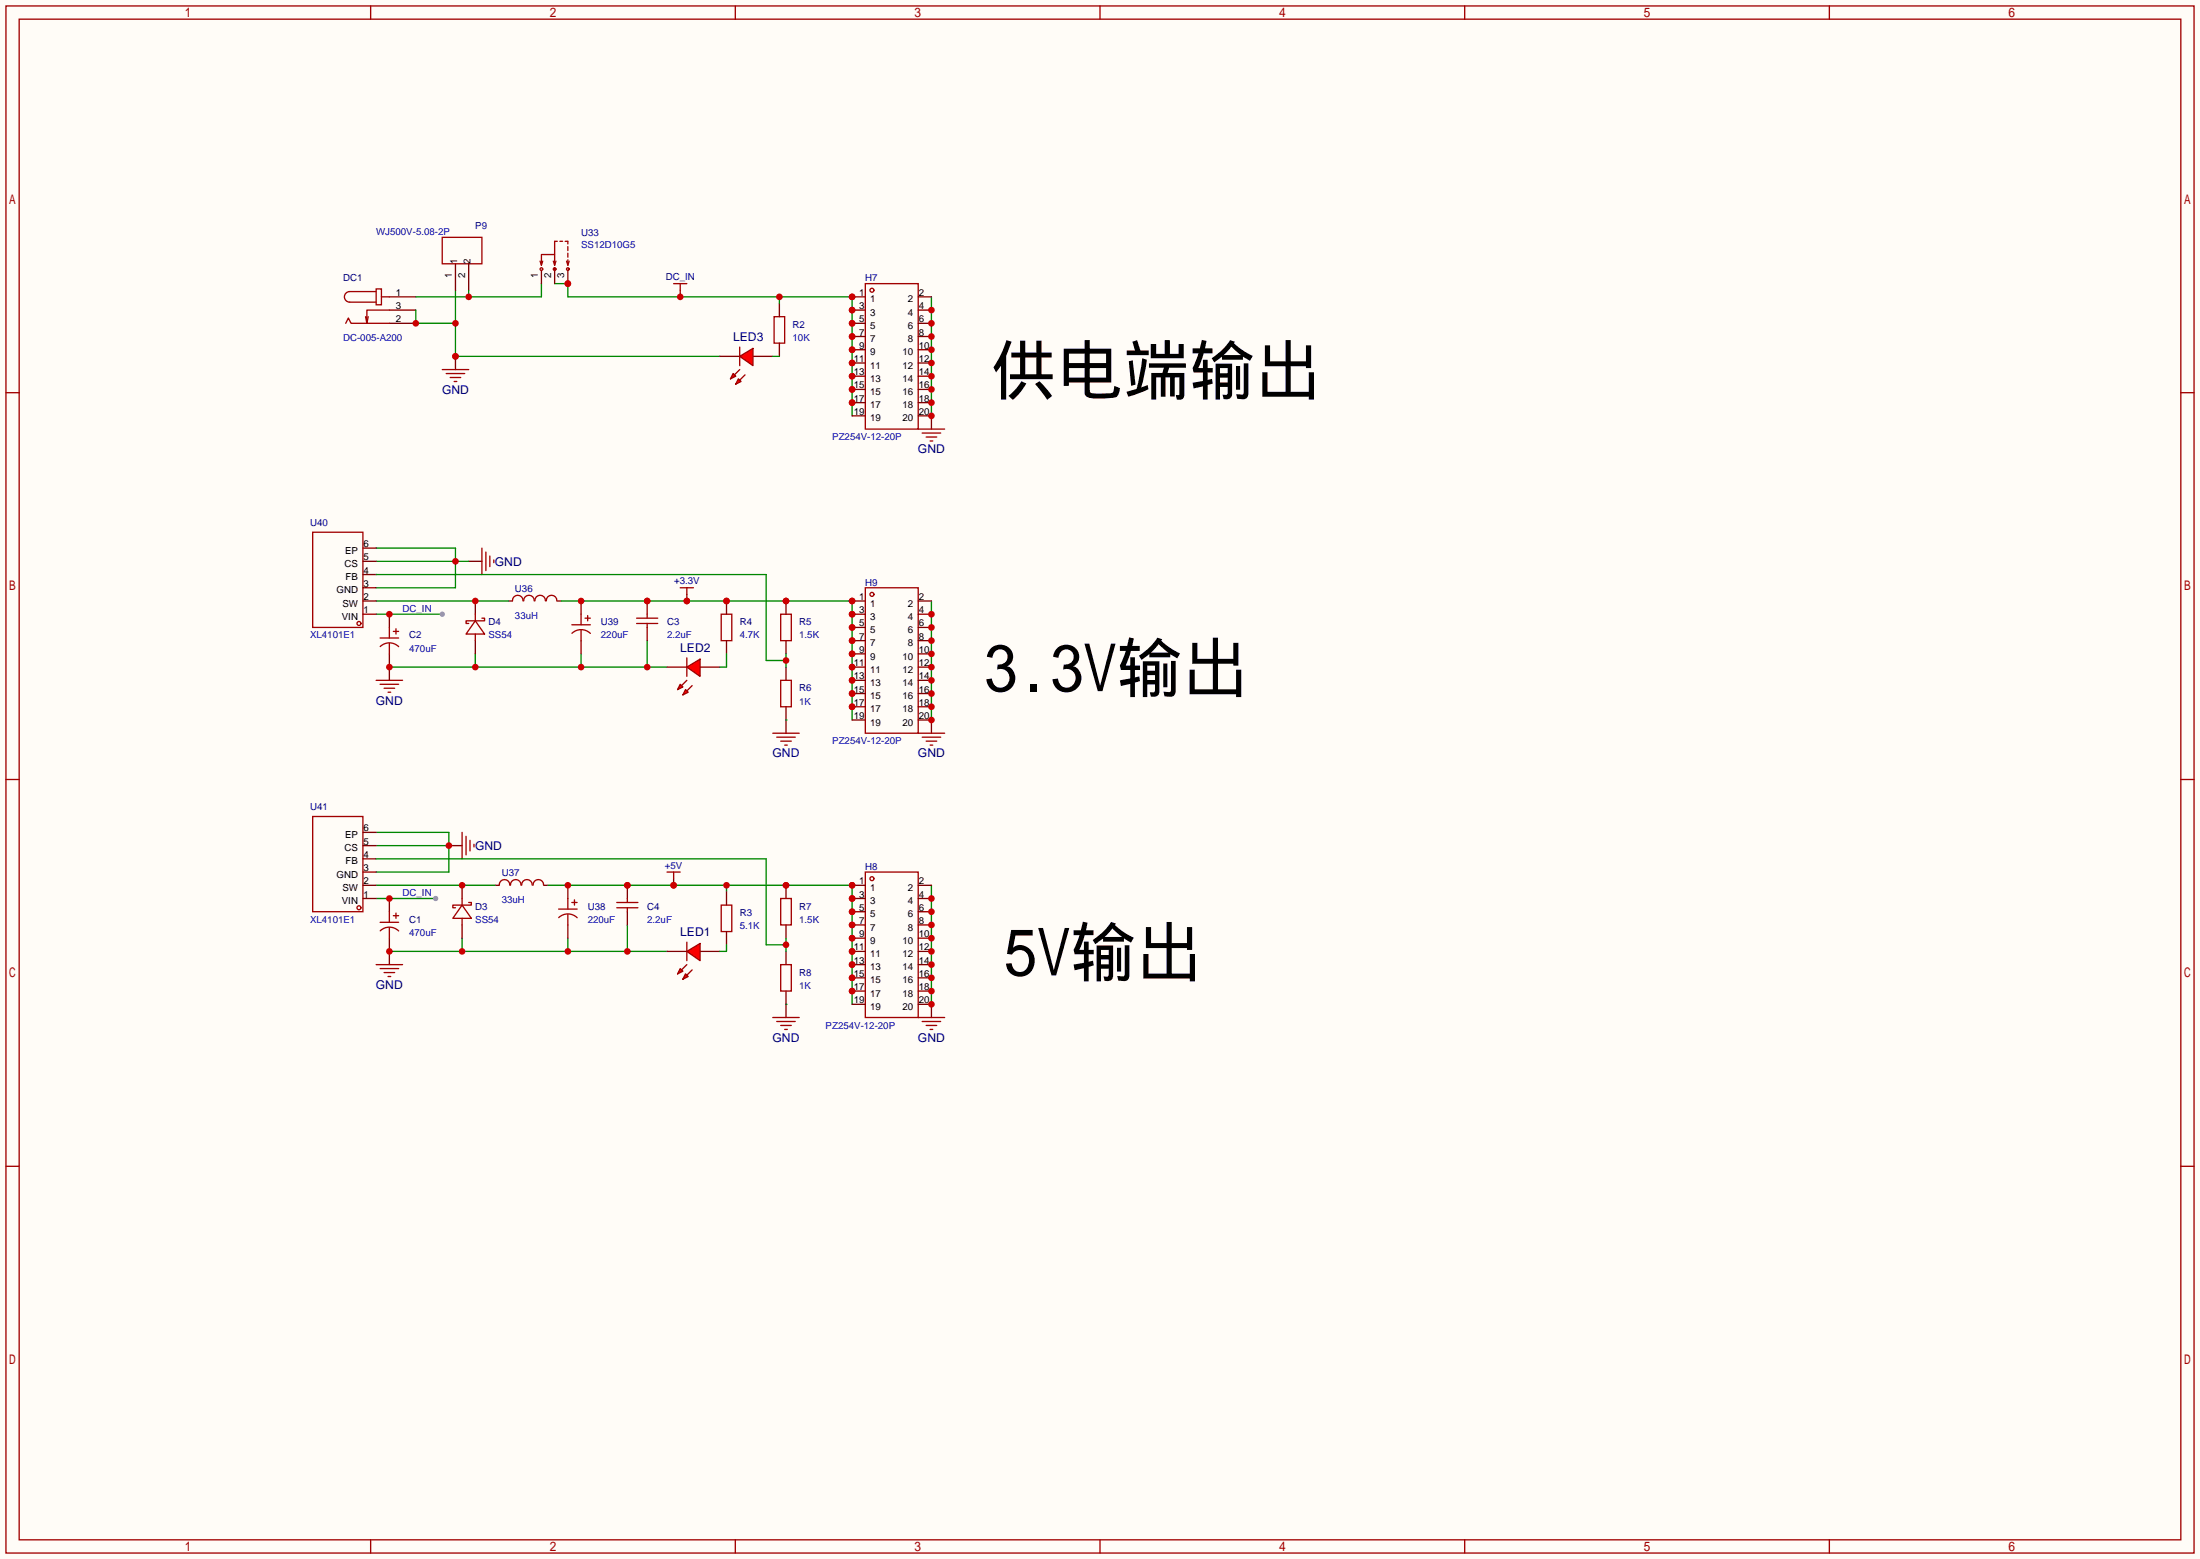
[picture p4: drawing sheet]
<svg xmlns="http://www.w3.org/2000/svg" width="423mm" height="299mm" viewBox="0 0 423 299" stroke-linecap="round" stroke-linejoin="round" font-family="sans-serif">
<path d="M0 0h422.7v299.5h-422.7z" fill="#fffcf7"/>
<g fill="none" stroke="#a10000" stroke-width=".25">
<path d="M1.1 1.1h420.4v297.2h-420.4zM3.7 3.7h415.3v292.1h-415.3zM71.2 1.1v2.6M141.3 1.1v2.6M211.3 1.1v2.6M281.4 1.1v2.6M351.5 1.1v2.6M72.3 55.5h1v3h-1zM72.3 56h-5.1a1.02 1.02 0 0 0-1 1 1.02 1.02 0 0 0 1 1h5.1M73.3 57h1.5M74.8 59.6h-4.3v2.5l-.3-1.3M1.1 75.4h2.6"/>
<path d="M66.4 62.1l.5-1 .5 1h7.4M70.7 60.8l-.2 1.3M419 75.4h2.5M1.1 149.7h2.6M419 149.7h2.5M1.1 224h2.6M419 224h2.5M71.2 295.8v2.5M141.3 295.8v2.5M211.3 295.8v2.5M281.4 295.8v2.5M351.5 295.8v2.5"/>
</g>
<path d="M74.8 59.6h5.1M74.8 57h5.1M74.8 62.1h5.1" fill="none" stroke="#870000" stroke-width=".25"/>
<path d="M79.9 59.6v2.5h7.6M87.5 55.8v12.7h50.8" fill="none" stroke="#008700" stroke-width=".25"/>
<g fill="#c00">
<circle cx="79.9" cy="62.1" r=".63"/>
<circle cx="87.5" cy="62.1" r=".63"/>
<circle cx="87.5" cy="68.5" r=".63"/>
</g>
<path d="M87.5 68.5v2.5" fill="none" stroke="#870000" stroke-width=".25"/>
<circle cx="87.5" cy="68.5" r=".63" fill="#c00"/>
<path d="M129.4 54.5h2.6M130.7 54.5v1.3M85 71h5M85.7 71.8h3.6M86.5 72.5h2M87.2 73.3h.6M142.1 66.7v3.5M148.7 60.8h2v5.1h-2z" fill="none" stroke="#a10000" stroke-width=".25"/>
<path d="M130.7 55.8v1.2M149.7 58.3v2.5M138.3 68.5h3.8M144.7 68.5h3.8M149.7 65.9v2.6" fill="none" stroke="#870000" stroke-width=".25"/>
<g fill="#f00" stroke="#a10000" stroke-width=".25">
<path d="M142.1 68.5l2.6-1.6v3.3z"/>
<path d="M141.9 72.8l.5 .5-1 .5z"/>
<path d="M140.8 71.8l.6 .5-1.1 .5z"/>
</g>
<path d="M85 45.6h7.6v5.1h-7.6zM142.1 71l-1 1M143.1 72l-1 1M176.4 82.4h5.1M177.2 83.2h3.5M177.9 83.9h2.1M178.7 84.7h.5" fill="none" stroke="#a10000" stroke-width=".25"/>
<path d="M90 55.8v1.2M104 54.5v2.5h-24.1M178.9 57v22.9M148.5 68.5h1.2" fill="none" stroke="#008700" stroke-width=".25"/>
<path d="M87.5 50.7v5.1M90 50.7v5.1M178.9 79.9v2.5" fill="none" stroke="#870000" stroke-width=".25"/>
<circle cx="90" cy="57" r=".63" fill="#c00"/>
<path d="M106.6 54.5h2.5v2.5h54.6v22.9M149.7 57v1.3" fill="none" stroke="#008700" stroke-width=".25"/>
<g fill="#c00">
<circle cx="163.7" cy="57" r=".63"/>
<circle cx="149.7" cy="57" r=".63"/>
<circle cx="130.7" cy="57" r=".63"/>
<circle cx="109.1" cy="54.5" r=".63"/>
<circle cx="163.7" cy="59.6" r=".63"/>
<circle cx="163.7" cy="62.1" r=".63"/>
<circle cx="163.7" cy="64.6" r=".63"/>
<circle cx="163.7" cy="67.2" r=".63"/>
<circle cx="163.7" cy="69.7" r=".63"/>
<circle cx="163.7" cy="72.3" r=".63"/>
<circle cx="163.7" cy="74.8" r=".63"/>
<circle cx="163.7" cy="77.3" r=".63"/>
</g>
<path d="M106.6 46.4v2.5" fill="none" stroke="#a10000" stroke-width=".25"/>
<path d="M104 51.9v2.6M106.6 51.4v3.1M109.1 51.9v2.6" fill="none" stroke="#870000" stroke-width=".25"/>
<circle cx="109.1" cy="54.5" r=".63" fill="#c00"/>
<g fill="none" stroke="#a10000" stroke-width=".25">
<path d="M103.8 50.2l.2 .7M104 50.9v-2h2.6v2M104.3 50.2l-.3 .7M106.3 50.2l.3 .7M106.6 46.4h.5M106.8 50.2l-.2 .7M107.6 46.4h.5M108.6 46.4h.5v.5M108.8 50.2l.3 .7M109.1 47.4v.7M109.1 48.6v.8M109.1 49.9v1"/>
<path d="M109.3 50.2l-.2 .7M88.8 159.9v5.1M89.5 160.7v3.5M90.3 161.4v2M91.1 162.2v.5"/>
<circle cx="104" cy="51.7" r=".25"/>
<circle cx="106.6" cy="51.7" r=".25"/>
<circle cx="109.1" cy="51.7" r=".25"/>
</g>
<path d="M86.2 162.4h2.6" fill="none" stroke="#870000" stroke-width=".25"/>
<path d="M72.3 159.9h13.9v7.6h-13.9M72.3 162.4h13.9" fill="none" stroke="#008700" stroke-width=".25"/>
<circle cx="86.2" cy="162.4" r=".63" fill="#c00"/>
<path d="M90 107.8h2.6" fill="none" stroke="#870000" stroke-width=".25"/>
<path d="M92.6 105.3v5.1M93.3 106v3.6M94.1 106.8v2M94.9 107.6v.5" fill="none" stroke="#a10000" stroke-width=".25"/>
<path d="M72.3 107.8h17.7M72.3 105.3h15.2v7.6h-15.2" fill="none" stroke="#008700" stroke-width=".25"/>
<circle cx="87.5" cy="107.8" r=".63" fill="#c00"/>
<path d="M73 122.6h3.6M73.1 124.2a2.54 2.54 0 0 1 3.5 0M74.8 120.5v2.1M74.8 123.6v2M75.6 121.3h1M76.1 120.8v1M73 177.2h3.6M73.1 178.8a2.54 2.54 0 0 1 3.5 0M74.8 175.1v2.1M74.8 178.2v2M75.6 175.9h1M76.1 175.4v1" fill="none" stroke="#a10000" stroke-width=".25"/>
<path d="M74.8 118v2.5M74.8 125.6v2.5M74.8 172.6v2.5M74.8 180.2v2.6" fill="none" stroke="#870000" stroke-width=".25"/>
<path d="M72.3 172.6h11.4" fill="none" stroke="#008700" stroke-width=".25"/>
<circle cx="74.8" cy="172.6" r=".63" fill="#c00"/>
<circle cx="83.7" cy="172.6" r=".51" fill="#999"/>
<path d="M72.3 118h12.7" fill="none" stroke="#008700" stroke-width=".25"/>
<circle cx="74.8" cy="118" r=".63" fill="#c00"/>
<circle cx="85" cy="118" r=".51" fill="#999"/>
<path d="M74.8 128.1v2.6M74.8 182.8v2.5" fill="none" stroke="#870000" stroke-width=".25"/>
<path d="M72.3 130.7h5M73 131.4h3.6M73.8 132.2h2M74.5 133h.6M72.3 185.3h5M73 186.1h3.6M73.8 186.8h2M74.5 187.6h.6" fill="none" stroke="#a10000" stroke-width=".25"/>
<path d="M120.5 177.7v5.1M74.8 182.8h53.3M88.8 180.2v2.6M109.1 180.2v2.6" fill="none" stroke="#008700" stroke-width=".25"/>
<g fill="#c00">
<circle cx="88.8" cy="182.8" r=".63"/>
<circle cx="74.8" cy="182.8" r=".63"/>
<circle cx="109.1" cy="182.8" r=".63"/>
<circle cx="120.5" cy="182.8" r=".63"/>
</g>
<path d="M74.8 128.1h53.3M91.3 125.6v2.5M111.6 125.6v2.5M124.3 123.1v5" fill="none" stroke="#008700" stroke-width=".25"/>
<g fill="#c00">
<circle cx="74.8" cy="128.1" r=".63"/>
<circle cx="91.3" cy="128.1" r=".63"/>
<circle cx="111.6" cy="128.1" r=".63"/>
<circle cx="124.3" cy="128.1" r=".63"/>
</g>
<g fill="none" stroke="#a10000" stroke-width=".25">
<path d="M98.5 115.4a1.01 1.01 0 0 1 1-1.1 1.01 1.01 0 0 1 1 1.1M100.6 115.4a1.01 1.01 0 0 1 1-1.1 1.01 1.01 0 0 1 1 1.1M102.8 115.4a1.01 1.01 0 0 1 1-1.1 1.01 1.01 0 0 1 1 1.1M105 115.4a1.01 1.01 0 0 1 1-1.1 1.01 1.01 0 0 1 1 1.1M95.9 170a1.01 1.01 0 0 1 1-1 1.01 1.01 0 0 1 1 1M98.1 170a1.01 1.01 0 0 1 1-1 1.01 1.01 0 0 1 1 1M100.2 170a1.01 1.01 0 0 1 1-1 1.01 1.01 0 0 1 1 1M102.4 170a1.01 1.01 0 0 1 1-1 1.01 1.01 0 0 1 1 1M107.3 174.6h3.6M107.3 176.3a2.54 2.54 0 0 1 3.6 0M109.1 172.6v2M109.1 175.6v2.1"/>
<path d="M109.9 173.4h1M110.4 172.8v1.1"/>
</g>
<path d="M97.7 115.4h.7M107.1 115.4h.7M95.1 170.1h.8M104.5 170.1h.8M109.1 170.1v2.5M109.1 177.7v2.5" fill="none" stroke="#870000" stroke-width=".25"/>
<path d="M105.3 170.1h58.4v22.8M139.6 170.1v1.2" fill="none" stroke="#008700" stroke-width=".25"/>
<g fill="#c00">
<circle cx="109.1" cy="170.1" r=".63"/>
<circle cx="120.5" cy="170.1" r=".63"/>
<circle cx="129.4" cy="170.1" r=".63"/>
<circle cx="139.6" cy="170.1" r=".63"/>
<circle cx="151" cy="170.1" r=".63"/>
<circle cx="163.7" cy="170.1" r=".63"/>
<circle cx="163.7" cy="172.6" r=".63"/>
<circle cx="163.7" cy="175.1" r=".63"/>
<circle cx="163.7" cy="177.7" r=".63"/>
<circle cx="163.7" cy="180.2" r=".63"/>
<circle cx="163.7" cy="182.8" r=".63"/>
<circle cx="163.7" cy="185.3" r=".63"/>
<circle cx="163.7" cy="187.8" r=".63"/>
<circle cx="163.7" cy="190.4" r=".63"/>
</g>
<path d="M111.6 118v2M112.4 118.7h1M112.9 118.2v1.1M109.9 120h3.5M109.9 121.7a2.54 2.54 0 0 1 3.5 0M111.6 121v2.1" fill="none" stroke="#a10000" stroke-width=".25"/>
<path d="M111.6 115.4v2.6M111.6 123.1v2.5" fill="none" stroke="#870000" stroke-width=".25"/>
<path d="M107.8 115.4h55.9v22.9" fill="none" stroke="#008700" stroke-width=".25"/>
<g fill="#c00">
<circle cx="111.6" cy="115.4" r=".63"/>
<circle cx="124.3" cy="115.4" r=".63"/>
<circle cx="132" cy="115.4" r=".63"/>
<circle cx="139.6" cy="115.4" r=".63"/>
<circle cx="151" cy="115.4" r=".63"/>
<circle cx="163.7" cy="115.4" r=".63"/>
<circle cx="163.7" cy="118" r=".63"/>
<circle cx="163.7" cy="120.5" r=".63"/>
<circle cx="163.7" cy="123.1" r=".63"/>
<circle cx="163.7" cy="125.6" r=".63"/>
<circle cx="163.7" cy="128.1" r=".63"/>
<circle cx="163.7" cy="130.7" r=".63"/>
<circle cx="163.7" cy="133.2" r=".63"/>
<circle cx="163.7" cy="135.8" r=".63"/>
</g>
<path d="M122.3 119.8h4.1M122.3 118.7h4.1" fill="none" stroke="#a10000" stroke-width=".25"/>
<path d="M124.3 115.4v2.6M124.3 120.5v2.6" fill="none" stroke="#870000" stroke-width=".25"/>
<circle cx="124.3" cy="115.4" r=".63" fill="#c00"/>
<path d="M124.3 118v.7M124.3 119.8v.7M118.5 174.4h4.1M118.5 173.4h4.1" fill="none" stroke="#a10000" stroke-width=".25"/>
<path d="M120.5 170.1v2.5M120.5 175.1v2.6" fill="none" stroke="#870000" stroke-width=".25"/>
<circle cx="120.5" cy="170.1" r=".63" fill="#c00"/>
<path d="M120.5 172.6v.8M120.5 174.4v.7" fill="none" stroke="#a10000" stroke-width=".25"/>
<path d="M129.4 168.8v1.3" fill="none" stroke="#870000" stroke-width=".25"/>
<circle cx="129.4" cy="170.1" r=".63" fill="#c00"/>
<path d="M128.1 167.5h2.6M129.4 167.5v1.3" fill="none" stroke="#a10000" stroke-width=".25"/>
<path d="M132 114.2v1.2" fill="none" stroke="#870000" stroke-width=".25"/>
<circle cx="132" cy="115.4" r=".63" fill="#c00"/>
<path d="M130.7 112.9h2.5M132 112.9v1.3M138.6 118h2v5.1h-2zM138.6 173.9h2v5h-2z" fill="none" stroke="#a10000" stroke-width=".25"/>
<path d="M139.6 115.4v2.6M139.6 171.3v2.6M139.6 178.9v2.6" fill="none" stroke="#870000" stroke-width=".25"/>
<circle cx="139.6" cy="115.4" r=".63" fill="#c00"/>
<path d="M139.6 123.1v2.5M128.1 182.8h3.9M134.5 182.8h3.8" fill="none" stroke="#870000" stroke-width=".25"/>
<path d="M132 181v3.5" fill="none" stroke="#a10000" stroke-width=".25"/>
<g fill="#f00" stroke="#a10000" stroke-width=".25">
<path d="M132 182.8l2.5-1.6v3.3z"/>
<path d="M131.7 187.1l.5 .5-1 .5z"/>
<path d="M130.7 186.1l.5 .5-1 .5z"/>
</g>
<path d="M132 126.4v3.5M132 185.3l-1.1 1M133 186.3l-1 1" fill="none" stroke="#a10000" stroke-width=".25"/>
<path d="M128.1 128.1h3.9M134.5 128.1h3.8" fill="none" stroke="#870000" stroke-width=".25"/>
<g fill="#f00" stroke="#a10000" stroke-width=".25">
<path d="M132 128.1l2.5-1.5v3.3z"/>
<path d="M131.7 132.5l.5 .5-1 .5z"/>
<path d="M130.7 131.4l.5 .6-1 .5z"/>
</g>
<g fill="none" stroke="#a10000" stroke-width=".25">
<path d="M91.3 119.3l1.8 2.5h-3.6zM91.3 118v1.3M92.6 118.7h.5v.6h-3.6v.5h.5M91.3 121.8v1.3M132 130.7l-1.1 1M133 131.7l-1 1M176.4 140.8h5.1M177.2 141.6h3.5M177.9 142.4h2.1M178.7 143.1h.5M88.8 173.9l1.8 2.5h-3.6zM88.8 172.6v1.3"/>
<path d="M88.8 176.4v1.3M90 173.4h.6v.5h-3.6v.5h.5M176.4 195.5h5.1M177.2 196.2h3.5M177.9 197h2.1M178.7 197.7h.5"/>
</g>
<path d="M178.9 115.4v22.9M139.6 125.6v2.5h-1.3M72.3 170.1h22.8M178.9 170.1v22.8M139.6 181.5v1.3h-1.3" fill="none" stroke="#008700" stroke-width=".25"/>
<path d="M91.3 115.4v2.6M91.3 123.1v2.5M178.9 138.3v2.5M88.8 170.1v2.5M88.8 177.7v2.5M178.9 192.9v2.6" fill="none" stroke="#870000" stroke-width=".25"/>
<circle cx="88.8" cy="170.1" r=".63" fill="#c00"/>
<path d="M72.3 115.4h25.4" fill="none" stroke="#008700" stroke-width=".25"/>
<circle cx="91.3" cy="115.4" r=".63" fill="#c00"/>
<g fill="none" stroke="#a10000" stroke-width=".25">
<path d="M60.1 102.2h9.6v18.3h-9.6zM150 118h2v5.1h-2z"/>
<circle cx="69" cy="119.8" r=".38"/>
</g>
<path d="M69.7 118h2.6M69.7 115.4h2.6M69.7 112.9h2.6M69.7 110.4h2.6M69.7 107.8h2.6M69.7 105.3h2.6M151 115.4v2.6" fill="none" stroke="#870000" stroke-width=".25"/>
<circle cx="151" cy="115.4" r=".63" fill="#c00"/>
<path d="M151 123.1v2.5M151 128.1v2.6M151 135.8v5" fill="none" stroke="#870000" stroke-width=".25"/>
<path d="M150 130.7h2v5.1h-2zM148.5 140.8h5M149.2 141.6h3.6M150 142.4h2M150.7 143.1h.6" fill="none" stroke="#a10000" stroke-width=".25"/>
<path d="M72.3 110.4h74.9v16.5h3.8M151 138.3h.1M151 125.6v2.5" fill="none" stroke="#008700" stroke-width=".25"/>
<circle cx="151" cy="126.9" r=".63" fill="#c00"/>
<g fill="none" stroke="#a10000" stroke-width=".25">
<path d="M60.1 156.8h9.6v18.3h-9.6zM150 172.6h2v5.1h-2z"/>
<circle cx="69" cy="174.4" r=".38"/>
</g>
<path d="M69.7 159.9h2.6M69.7 172.6h2.6M69.7 170.1h2.6M69.7 167.5h2.6M69.7 165h2.6M69.7 162.4h2.6M151 170.1v2.5" fill="none" stroke="#870000" stroke-width=".25"/>
<circle cx="151" cy="170.1" r=".63" fill="#c00"/>
<path d="M151 177.7v2.5M151 182.8v2.5M151 190.4v5.1" fill="none" stroke="#870000" stroke-width=".25"/>
<path d="M148.5 195.5h5M149.2 196.2h3.6M150 185.3h2v5.1h-2zM150 197h2M150.7 197.7h.6" fill="none" stroke="#a10000" stroke-width=".25"/>
<path d="M72.3 165h74.9v16.5h3.8M151 192.9h.1M151 180.2v2.6" fill="none" stroke="#008700" stroke-width=".25"/>
<circle cx="151" cy="181.5" r=".63" fill="#c00"/>
<g fill="none" stroke="#a10000" stroke-width=".25">
<path d="M166.2 112.9h10.2v27.9h-10.2z"/>
<circle cx="167.5" cy="114.2" r=".38"/>
</g>
<path d="M163.7 115.4h2.5" fill="none" stroke="#870000" stroke-width=".25"/>
<circle cx="163.7" cy="115.4" r=".63" fill="#c00"/>
<path d="M176.4 138.3h2.5" fill="none" stroke="#870000" stroke-width=".25"/>
<circle cx="178.9" cy="138.3" r=".63" fill="#c00"/>
<path d="M163.7 118h2.5" fill="none" stroke="#870000" stroke-width=".25"/>
<circle cx="163.7" cy="118" r=".63" fill="#c00"/>
<path d="M176.4 135.8h2.5" fill="none" stroke="#870000" stroke-width=".25"/>
<circle cx="178.9" cy="135.8" r=".63" fill="#c00"/>
<path d="M163.7 120.5h2.5" fill="none" stroke="#870000" stroke-width=".25"/>
<circle cx="163.7" cy="120.5" r=".63" fill="#c00"/>
<path d="M176.4 133.2h2.5" fill="none" stroke="#870000" stroke-width=".25"/>
<circle cx="178.9" cy="133.2" r=".63" fill="#c00"/>
<path d="M163.7 123.1h2.5" fill="none" stroke="#870000" stroke-width=".25"/>
<circle cx="163.7" cy="123.1" r=".63" fill="#c00"/>
<path d="M176.4 130.7h2.5" fill="none" stroke="#870000" stroke-width=".25"/>
<circle cx="178.9" cy="130.7" r=".63" fill="#c00"/>
<path d="M163.7 125.6h2.5" fill="none" stroke="#870000" stroke-width=".25"/>
<circle cx="163.7" cy="125.6" r=".63" fill="#c00"/>
<path d="M176.4 128.1h2.5" fill="none" stroke="#870000" stroke-width=".25"/>
<circle cx="178.9" cy="128.1" r=".63" fill="#c00"/>
<path d="M163.7 128.1h2.5" fill="none" stroke="#870000" stroke-width=".25"/>
<circle cx="163.7" cy="128.1" r=".63" fill="#c00"/>
<path d="M176.4 125.6h2.5" fill="none" stroke="#870000" stroke-width=".25"/>
<circle cx="178.9" cy="125.6" r=".63" fill="#c00"/>
<path d="M163.7 130.7h2.5" fill="none" stroke="#870000" stroke-width=".25"/>
<circle cx="163.7" cy="130.7" r=".63" fill="#c00"/>
<path d="M176.4 123.1h2.5" fill="none" stroke="#870000" stroke-width=".25"/>
<circle cx="178.9" cy="123.1" r=".63" fill="#c00"/>
<path d="M163.7 133.2h2.5" fill="none" stroke="#870000" stroke-width=".25"/>
<circle cx="163.7" cy="133.2" r=".63" fill="#c00"/>
<path d="M176.4 120.5h2.5" fill="none" stroke="#870000" stroke-width=".25"/>
<circle cx="178.9" cy="120.5" r=".63" fill="#c00"/>
<path d="M163.7 135.8h2.5" fill="none" stroke="#870000" stroke-width=".25"/>
<circle cx="163.7" cy="135.8" r=".63" fill="#c00"/>
<path d="M176.4 118h2.5" fill="none" stroke="#870000" stroke-width=".25"/>
<circle cx="178.9" cy="118" r=".63" fill="#c00"/>
<path d="M176.4 115.4h2.5M163.7 138.3h2.5M163.7 170.1h2.5" fill="none" stroke="#870000" stroke-width=".25"/>
<g fill="none" stroke="#a10000" stroke-width=".25">
<path d="M166.2 167.5h10.2v28h-10.2z"/>
<circle cx="167.5" cy="168.8" r=".38"/>
</g>
<circle cx="163.7" cy="170.1" r=".63" fill="#c00"/>
<path d="M176.4 192.9h2.5" fill="none" stroke="#870000" stroke-width=".25"/>
<circle cx="178.9" cy="192.9" r=".63" fill="#c00"/>
<path d="M163.7 172.6h2.5" fill="none" stroke="#870000" stroke-width=".25"/>
<circle cx="163.7" cy="172.6" r=".63" fill="#c00"/>
<path d="M176.4 190.4h2.5" fill="none" stroke="#870000" stroke-width=".25"/>
<circle cx="178.9" cy="190.4" r=".63" fill="#c00"/>
<path d="M163.7 175.1h2.5" fill="none" stroke="#870000" stroke-width=".25"/>
<circle cx="163.7" cy="175.1" r=".63" fill="#c00"/>
<path d="M176.4 187.8h2.5" fill="none" stroke="#870000" stroke-width=".25"/>
<circle cx="178.9" cy="187.8" r=".63" fill="#c00"/>
<path d="M163.7 177.7h2.5" fill="none" stroke="#870000" stroke-width=".25"/>
<circle cx="163.7" cy="177.7" r=".63" fill="#c00"/>
<path d="M176.4 185.3h2.5" fill="none" stroke="#870000" stroke-width=".25"/>
<circle cx="178.9" cy="185.3" r=".63" fill="#c00"/>
<path d="M163.7 180.2h2.5" fill="none" stroke="#870000" stroke-width=".25"/>
<circle cx="163.7" cy="180.2" r=".63" fill="#c00"/>
<path d="M176.4 182.8h2.5" fill="none" stroke="#870000" stroke-width=".25"/>
<circle cx="178.9" cy="182.8" r=".63" fill="#c00"/>
<path d="M163.7 182.8h2.5" fill="none" stroke="#870000" stroke-width=".25"/>
<circle cx="163.7" cy="182.8" r=".63" fill="#c00"/>
<path d="M176.4 180.2h2.5" fill="none" stroke="#870000" stroke-width=".25"/>
<circle cx="178.9" cy="180.2" r=".63" fill="#c00"/>
<path d="M163.7 185.3h2.5" fill="none" stroke="#870000" stroke-width=".25"/>
<circle cx="163.7" cy="185.3" r=".63" fill="#c00"/>
<path d="M176.4 177.7h2.5" fill="none" stroke="#870000" stroke-width=".25"/>
<circle cx="178.9" cy="177.7" r=".63" fill="#c00"/>
<path d="M163.7 187.8h2.5" fill="none" stroke="#870000" stroke-width=".25"/>
<circle cx="163.7" cy="187.8" r=".63" fill="#c00"/>
<path d="M176.4 175.1h2.5" fill="none" stroke="#870000" stroke-width=".25"/>
<circle cx="178.9" cy="175.1" r=".63" fill="#c00"/>
<path d="M163.7 190.4h2.5" fill="none" stroke="#870000" stroke-width=".25"/>
<circle cx="163.7" cy="190.4" r=".63" fill="#c00"/>
<path d="M176.4 172.6h2.5" fill="none" stroke="#870000" stroke-width=".25"/>
<circle cx="178.9" cy="172.6" r=".63" fill="#c00"/>
<path d="M163.7 57h2.5M176.4 170.1h2.5M163.7 192.9h2.5" fill="none" stroke="#870000" stroke-width=".25"/>
<g fill="none" stroke="#a10000" stroke-width=".25">
<path d="M166.2 54.5h10.2v27.9h-10.2z"/>
<circle cx="167.5" cy="55.8" r=".38"/>
</g>
<circle cx="163.7" cy="57" r=".63" fill="#c00"/>
<path d="M176.4 79.9h2.5" fill="none" stroke="#870000" stroke-width=".25"/>
<circle cx="178.9" cy="79.9" r=".63" fill="#c00"/>
<path d="M163.7 59.6h2.5" fill="none" stroke="#870000" stroke-width=".25"/>
<circle cx="163.7" cy="59.6" r=".63" fill="#c00"/>
<path d="M176.4 77.3h2.5" fill="none" stroke="#870000" stroke-width=".25"/>
<circle cx="178.9" cy="77.3" r=".63" fill="#c00"/>
<path d="M163.7 62.1h2.5" fill="none" stroke="#870000" stroke-width=".25"/>
<circle cx="163.7" cy="62.1" r=".63" fill="#c00"/>
<path d="M176.4 74.8h2.5" fill="none" stroke="#870000" stroke-width=".25"/>
<circle cx="178.9" cy="74.8" r=".63" fill="#c00"/>
<path d="M163.7 64.6h2.5" fill="none" stroke="#870000" stroke-width=".25"/>
<circle cx="163.7" cy="64.6" r=".63" fill="#c00"/>
<path d="M176.4 72.3h2.5" fill="none" stroke="#870000" stroke-width=".25"/>
<circle cx="178.9" cy="72.3" r=".63" fill="#c00"/>
<path d="M163.7 67.2h2.5" fill="none" stroke="#870000" stroke-width=".25"/>
<circle cx="163.7" cy="67.2" r=".63" fill="#c00"/>
<path d="M176.4 69.7h2.5" fill="none" stroke="#870000" stroke-width=".25"/>
<circle cx="178.9" cy="69.7" r=".63" fill="#c00"/>
<path d="M163.7 69.7h2.5" fill="none" stroke="#870000" stroke-width=".25"/>
<circle cx="163.7" cy="69.7" r=".63" fill="#c00"/>
<path d="M176.4 67.2h2.5" fill="none" stroke="#870000" stroke-width=".25"/>
<circle cx="178.9" cy="67.2" r=".63" fill="#c00"/>
<path d="M163.7 72.3h2.5" fill="none" stroke="#870000" stroke-width=".25"/>
<circle cx="163.7" cy="72.3" r=".63" fill="#c00"/>
<path d="M176.4 64.6h2.5" fill="none" stroke="#870000" stroke-width=".25"/>
<circle cx="178.9" cy="64.6" r=".63" fill="#c00"/>
<path d="M163.7 74.8h2.5" fill="none" stroke="#870000" stroke-width=".25"/>
<circle cx="163.7" cy="74.8" r=".63" fill="#c00"/>
<path d="M176.4 62.1h2.5" fill="none" stroke="#870000" stroke-width=".25"/>
<circle cx="178.9" cy="62.1" r=".63" fill="#c00"/>
<path d="M163.7 77.3h2.5" fill="none" stroke="#870000" stroke-width=".25"/>
<circle cx="163.7" cy="77.3" r=".63" fill="#c00"/>
<path d="M176.4 59.6h2.5" fill="none" stroke="#870000" stroke-width=".25"/>
<circle cx="178.9" cy="59.6" r=".63" fill="#c00"/>
<path d="M176.4 57h2.5M163.7 79.9h2.5" fill="none" stroke="#870000" stroke-width=".25"/>
<g font-size="12.7">
<text x="190.4" y="75.6">供电端输出</text>
<text x="189.1" y="132.8">3.3V输出</text>
<text x="192.9" y="187.4">5V输出</text>
</g>
<g font-size="2.3" fill="#000080">
<text x="140.8" y="65.5">LED3</text>
<text x="84.9" y="75.6">GND</text>
<text x="176.4" y="87.1">GND</text>
<text x="95.1" y="108.7">GND</text>
<text x="130.7" y="125.2">LED2</text>
<text x="72.2" y="135.3">GND</text>
<text x="148.4" y="145.5">GND</text>
<text x="176.4" y="145.5">GND</text>
<text x="91.3" y="163.3">GND</text>
<text x="130.7" y="179.8">LED1</text>
<text x="72.2" y="189.9">GND</text>
<text x="148.4" y="200.1">GND</text>
<text x="176.4" y="200.1">GND</text>
</g>
<g font-size="1.9" fill="#00f">
<text x="72.3" y="45.2">WJ500V-5.08-2P</text>
<text x="111.6" y="47.7">SS12D10G5</text>
<text x="65.9" y="65.5">DC-005-A200</text>
<text x="152.3" y="65.5">10K</text>
<text x="159.9" y="84.5">PZ254V-12-20P</text>
<text x="77.3" y="117.6">DC_IN</text>
<text x="98.9" y="118.8">33uH</text>
<text x="59.6" y="122.6">XL4101E1</text>
<text x="78.6" y="125.2">470uF</text>
<text x="93.9" y="122.6">SS54</text>
<text x="115.4" y="122.6">220uF</text>
<text x="128.1" y="122.6">2.2uF</text>
<text x="142.1" y="122.6">4.7K</text>
<text x="153.5" y="122.6">1.5K</text>
<text x="153.5" y="135.3">1K</text>
<text x="159.9" y="143">PZ254V-12-20P</text>
<text x="77.3" y="172.2">DC_IN</text>
<text x="96.4" y="173.4">33uH</text>
<text x="59.6" y="177.2">XL4101E1</text>
<text x="78.6" y="179.8">470uF</text>
<text x="91.3" y="177.2">SS54</text>
<text x="112.9" y="177.2">220uF</text>
<text x="124.3" y="177.2">2.2uF</text>
<text x="142.1" y="178.5">5.1K</text>
<text x="153.5" y="177.2">1.5K</text>
<text x="153.5" y="189.9">1K</text>
<text x="158.6" y="197.6">PZ254V-12-20P</text>
</g>
<g font-size="1.9" fill="#000080">
<text x="91.3" y="43.9">P9</text>
<text x="111.6" y="45.4">U33</text>
<text x="127.9" y="53.8">DC_IN</text>
<text x="65.9" y="54.1">DC1</text>
<text x="166.2" y="54.1">H7</text>
<text x="152.3" y="62.9">R2</text>
<text x="59.6" y="101">U40</text>
<text x="98.9" y="113.7">U36</text>
<text x="129.5" y="112.2">+3.3V</text>
<text x="166.2" y="112.5">H9</text>
<text x="78.6" y="122.6">C2</text>
<text x="93.9" y="120.1">D4</text>
<text x="115.4" y="120.1">U39</text>
<text x="128.1" y="120.1">C3</text>
<text x="142.1" y="120.1">R4</text>
<text x="153.5" y="120.1">R5</text>
<text x="153.5" y="132.8">R6</text>
<text x="59.6" y="155.7">U41</text>
<text x="127.7" y="166.8">+5V</text>
<text x="166.2" y="167.1">H8</text>
<text x="96.4" y="168.4">U37</text>
<text x="78.6" y="177.2">C1</text>
<text x="91.3" y="174.7">D3</text>
<text x="112.9" y="174.7">U38</text>
<text x="124.3" y="174.7">C4</text>
<text x="142.1" y="176">R3</text>
<text x="153.5" y="174.7">R7</text>
<text x="153.5" y="187.4">R8</text>
</g>
<g font-size="1.9">
<text x="86.8" y="53.5" transform="rotate(-90 86.8 53.5)">1</text>
<text x="87.8" y="50.7" transform="rotate(-90 87.8 50.7)">1</text>
<text x="89.4" y="53.5" transform="rotate(-90 89.4 53.5)">2</text>
<text x="90.4" y="50.7" transform="rotate(-90 90.4 50.7)">2</text>
<text x="103.3" y="53.5" transform="rotate(-90 103.3 53.5)">1</text>
<text x="105.9" y="53.5" transform="rotate(-90 105.9 53.5)">2</text>
<text x="108.4" y="53.5" transform="rotate(-90 108.4 53.5)">3</text>
<text x="76.1" y="59.4">3</text>
<text x="76.1" y="56.8">1</text>
<text x="165.1" y="56.8">1</text>
<text x="165.1" y="59.4">3</text>
<text x="167.2" y="58.1">1</text>
<text x="174.4" y="58.1">2</text>
<text x="176.5" y="59.4">4</text>
<text x="176.5" y="56.8">2</text>
<text x="76.1" y="61.9">2</text>
<text x="165.1" y="61.9">5</text>
<text x="165.1" y="64.5">7</text>
<text x="167.2" y="60.6">3</text>
<text x="167.2" y="63.2">5</text>
<text x="167.2" y="65.7">7</text>
<text x="174.4" y="65.7">8</text>
<text x="174.4" y="63.2">6</text>
<text x="174.4" y="60.6">4</text>
<text x="176.5" y="64.5">8</text>
<text x="176.5" y="61.9">6</text>
<text x="164" y="69.5">11</text>
<text x="165.1" y="67">9</text>
<text x="167.2" y="68.3">9</text>
<text x="167.2" y="70.8">11</text>
<text x="173.4" y="70.8">12</text>
<text x="173.4" y="68.3">10</text>
<text x="176.5" y="69.5">12</text>
<text x="176.5" y="67">10</text>
<text x="164" y="72.1">13</text>
<text x="164" y="74.6">15</text>
<text x="164" y="77.2">17</text>
<text x="167.2" y="73.3">13</text>
<text x="167.2" y="75.9">15</text>
<text x="173.4" y="75.9">16</text>
<text x="173.4" y="73.3">14</text>
<text x="176.5" y="77.2">18</text>
<text x="176.5" y="74.6">16</text>
<text x="176.5" y="72.1">14</text>
<text x="164" y="79.7">19</text>
<text x="167.2" y="78.4">17</text>
<text x="167.2" y="81">19</text>
<text x="173.4" y="81">20</text>
<text x="173.4" y="78.4">18</text>
<text x="176.5" y="79.7">20</text>
<text x="66.3" y="106.4">EP</text>
<text x="69.8" y="107.6">5</text>
<text x="69.8" y="105.1">6</text>
<text x="64.6" y="114">GND</text>
<text x="66.2" y="108.9">CS</text>
<text x="66.4" y="111.4">FB</text>
<text x="69.8" y="112.7">3</text>
<text x="69.8" y="110.2">4</text>
<text x="65.7" y="119.1">VIN</text>
<text x="65.8" y="116.5">SW</text>
<text x="69.8" y="117.8">1</text>
<text x="69.8" y="115.3">2</text>
<text x="165.1" y="115.3">1</text>
<text x="165.1" y="117.8">3</text>
<text x="167.2" y="116.5">1</text>
<text x="167.2" y="119.1">3</text>
<text x="174.4" y="119.1">4</text>
<text x="174.4" y="116.5">2</text>
<text x="176.5" y="117.8">4</text>
<text x="176.5" y="115.3">2</text>
<text x="165.1" y="120.3">5</text>
<text x="165.1" y="122.9">7</text>
<text x="165.1" y="125.4">9</text>
<text x="167.2" y="121.6">5</text>
<text x="167.2" y="124.1">7</text>
<text x="174.4" y="124.1">8</text>
<text x="174.4" y="121.6">6</text>
<text x="176.5" y="125.4">10</text>
<text x="176.5" y="122.9">8</text>
<text x="176.5" y="120.3">6</text>
<text x="164" y="128">11</text>
<text x="164" y="130.5">13</text>
<text x="167.2" y="126.7">9</text>
<text x="167.2" y="129.2">11</text>
<text x="167.2" y="131.8">13</text>
<text x="173.4" y="131.8">14</text>
<text x="173.4" y="129.2">12</text>
<text x="173.4" y="126.7">10</text>
<text x="176.5" y="130.5">14</text>
<text x="176.5" y="128">12</text>
<text x="164" y="133">15</text>
<text x="164" y="135.6">17</text>
<text x="167.2" y="134.3">15</text>
<text x="167.2" y="136.8">17</text>
<text x="173.4" y="136.8">18</text>
<text x="173.4" y="134.3">16</text>
<text x="176.5" y="135.6">18</text>
<text x="176.5" y="133">16</text>
<text x="164" y="138.1">19</text>
<text x="167.2" y="139.4">19</text>
<text x="173.4" y="139.4">20</text>
<text x="176.5" y="138.1">20</text>
<text x="66.3" y="161">EP</text>
<text x="69.8" y="159.7">6</text>
<text x="66.2" y="163.5">CS</text>
<text x="66.4" y="166.1">FB</text>
<text x="69.8" y="167.3">3</text>
<text x="69.8" y="164.8">4</text>
<text x="69.8" y="162.2">5</text>
<text x="64.6" y="168.6">GND</text>
<text x="65.7" y="173.7">VIN</text>
<text x="65.8" y="171.1">SW</text>
<text x="69.8" y="172.4">1</text>
<text x="69.8" y="169.9">2</text>
<text x="165.1" y="169.9">1</text>
<text x="165.1" y="172.4">3</text>
<text x="167.2" y="171.1">1</text>
<text x="167.2" y="173.7">3</text>
<text x="174.4" y="173.7">4</text>
<text x="174.4" y="171.1">2</text>
<text x="176.5" y="172.4">4</text>
<text x="176.5" y="169.9">2</text>
<text x="165.1" y="174.9">5</text>
<text x="165.1" y="177.5">7</text>
<text x="167.2" y="176.2">5</text>
<text x="167.2" y="178.8">7</text>
<text x="174.4" y="178.8">8</text>
<text x="174.4" y="176.2">6</text>
<text x="176.5" y="177.5">8</text>
<text x="176.5" y="174.9">6</text>
<text x="164" y="182.6">11</text>
<text x="164" y="185.1">13</text>
<text x="165.1" y="180">9</text>
<text x="167.2" y="181.3">9</text>
<text x="167.2" y="183.8">11</text>
<text x="173.4" y="183.8">12</text>
<text x="173.4" y="181.3">10</text>
<text x="176.5" y="185.1">14</text>
<text x="176.5" y="182.6">12</text>
<text x="176.5" y="180">10</text>
<text x="164" y="187.6">15</text>
<text x="164" y="190.2">17</text>
<text x="167.2" y="186.4">13</text>
<text x="167.2" y="188.9">15</text>
<text x="167.2" y="191.5">17</text>
<text x="173.4" y="191.5">18</text>
<text x="173.4" y="188.9">16</text>
<text x="173.4" y="186.4">14</text>
<text x="176.5" y="190.2">18</text>
<text x="176.5" y="187.6">16</text>
<text x="164" y="192.7">19</text>
<text x="167.2" y="194">19</text>
<text x="173.4" y="194">20</text>
<text x="176.5" y="192.7">20</text>
</g>
</svg>
